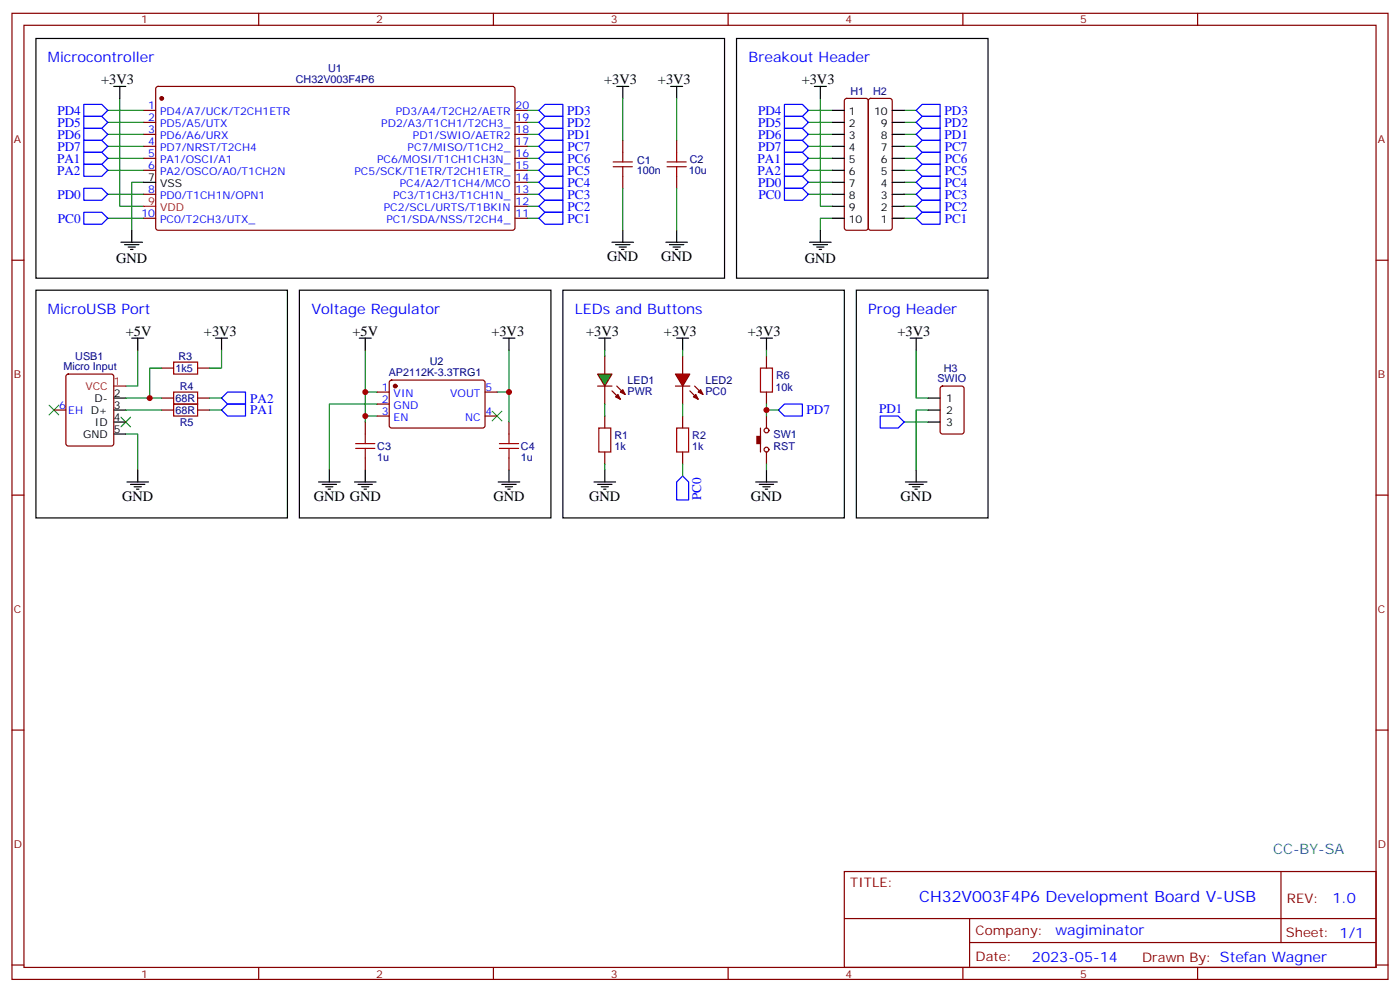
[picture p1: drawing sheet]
<svg xmlns="http://www.w3.org/2000/svg" width="412mm" height="292mm" viewBox="0 0 412 292" stroke-linecap="round" stroke-linejoin="round" font-family="sans-serif">
<g fill="none" stroke="#870000" stroke-width=".35">
<path d="M3.5 3.9h405.4v284.4h-405.4zM7.1 7.4h398.2v277.3h-398.2zM76.2 3.9v3.5M145.3 3.9v3.5M214.5 3.9v3.5M283.6 3.9v3.5M352.8 3.9v3.5M3.5 76.6h3.6M405.3 76.6h3.6M19.6 110.3l.5-.2h12.7l.7 .4v20.1l-.4 .6-13 .1-.6-.5-.1-20zM47.6 117.2h3.6M47.6 108.3h3.6"/>
<path d="M58.2 117.2h3.5M58.2 108.3h3.5M178.2 104.8v5.3M178.2 113.6v5.3M15.9 120.7h3.5M47.6 120.7h3.6M58.2 120.7h3.5M3.5 145.7h3.6M405.3 145.7h3.6M3.5 214.9h3.6M405.3 214.9h3.6M248.7 256.5h156.6v28.2h-156.6z"/>
<path d="M377.3 256.5v20.9M248.7 270.4h156.5M285.6 277.4h119.6M285.6 270.4v14.1M3.5 284h3.6M76.2 284.7v3.6M145.3 284.7v3.6M214.5 284.7v3.6M283.6 284.7v3.6M352.8 284.7v3.6M405.3 284h3.6"/>
</g>
<path d="M10.6 85.4h74.1v67h-74.1zM38.8 99.5h3.5M40.6 99.5v3.5M33.5 117.2h3.5M33.5 127.7h3.5M33.5 124.2h3.5M33.5 120.7h3.5M40.6 138.3v3.6M37.4 141.9h6.3M38.5 142.6h4.2M39.5 143.3h2.1M40.2 144h.7" fill="none" stroke="#000" stroke-width=".35"/>
<path d="M65.3 117.2l1.7-1.8h5.3v3.5h-5.3zM65.3 120.7l1.7-1.8h5.3v3.5h-5.3z" fill="none" stroke="#00f" stroke-width=".35"/>
<path d="M37 117.2h10.6M40.6 103v10.6h-3.6M47.6 108.3h-3.5v8.9M61.7 117.2h3.6M37 127.7h3.6v10.6M37 120.7h10.6M61.7 120.7h3.6" fill="none" stroke="#008700" stroke-width=".35"/>
<path d="M14.5 119.3l2.8 2.8M17.3 119.3l-2.8 2.8M35.6 122.8l2.9 2.8M38.5 122.8l-2.9 2.8" fill="none" stroke="#3c3" stroke-width=".35"/>
<path d="M33.5 113.6h3.5" fill="none" stroke="#f00" stroke-width=".35"/>
<path d="M51.2 115.4h7v3.5h-7zM51.2 118.9h7v3.5h-7zM51.2 106.6h7v3.5h-7z" fill="none" stroke="#a10000" stroke-width=".35"/>
<path d="M176 110.1h4.3l-2.1 3.5z" fill="#0c0" stroke="#870000" stroke-width=".35"/>
<path d="M176 113.6h4.3M180.3 115l2.4 2.5M181.7 113.6l2.4 2.5M199 113.6h4.2M201.1 104.8v5.3M201.1 113.6v5.3M203.2 115l2.5 2.5M204.6 113.6l2.5 2.5" fill="none" stroke="#870000" stroke-width=".35"/>
<g fill="#870000" stroke="#870000" stroke-width=".35">
<path d="M181.3 116.8l.7-.7 .7 1.4z"/>
<path d="M182.7 115.4l.7-.7 .7 1.4z"/>
<path d="M205 116.1l.7 1.4-1.4-.7z"/>
<path d="M205.7 115.4l.7-.7 .7 1.4z"/>
</g>
<path d="M199 110.1h4.2l-2.1 3.5z" fill="#f00" stroke="#870000" stroke-width=".35"/>
<g fill="none" stroke="#000" stroke-width=".35">
<path d="M10.6 11.3h202.8v70.6h-202.8zM217 11.3h74v70.6h-74zM33.5 25.4h3.5M35.3 25.4v3.6M181.7 25.4h3.5M183.4 25.4v3.6M197.6 25.4h3.5M199.3 25.4v3.6M239.9 25.4h3.5M241.7 25.4v3.6M245.2 32.5h3.5M245.2 36h3.5"/>
<path d="M245.2 39.5h3.5M262.8 32.5h3.5M262.8 36h3.5M262.8 39.5h3.5M42.3 53.7h3.6M245.2 53.7h3.5M245.2 43.1h3.5M245.2 46.6h3.5M245.2 50.1h3.5M245.2 57.2h3.5M262.8 53.7h3.5M262.8 43.1h3.5"/>
<path d="M262.8 46.6h3.5M262.8 50.1h3.5M262.8 57.2h3.5M35.6 71.3h6.4M36.7 72h4.2M37.7 72.7h2.2M38.5 73.4h.7M38.8 67.8v3.5M180.3 71.3h6.3M181.3 72h4.3M182.4 72.7h2.1M183.1 73.4h.7"/>
<path d="M183.4 67.8v3.5M196.1 71.3h6.4M197.2 72h4.2M198.3 72.7h2.1M199 73.4h.7M199.3 67.8v3.5M238.5 71.3h6.3M239.5 72h4.3M240.6 72.7h2.1M241.3 73.4h.7M241.7 67.8v3.5M245.2 60.7h3.5"/>
<path d="M245.2 64.2h3.5M262.8 60.7h3.5M262.8 64.2h3.5M63.5 99.5h3.5M65.3 99.5v3.5M88.2 85.4h74.1v67h-74.1zM105.8 99.5h3.6M107.6 99.5v3.5M148.2 99.5h3.5M149.9 99.5v3.5M165.8 85.4h82.9v67h-82.9zM176.4 99.5h3.5"/>
<path d="M178.2 99.5v3.5M199.3 99.5h3.5M201.1 99.5v3.5M224 99.5h3.5M225.8 99.5v3.5M252.2 85.4h38.8v67h-38.8zM268.1 99.5h3.5M269.9 99.5v3.5M273.4 117.2h3.5M97 138.3v3.6M107.6 138.3v3.6M149.9 138.3v3.6"/>
<path d="M178.2 138.3v3.6M225.8 138.3v3.6M269.9 138.3v3.6M273.4 124.2h3.5M273.4 120.7h3.5M93.8 141.9h6.4M94.9 142.6h4.2M96 143.3h2.1M96.7 144h.7M104.4 141.9h6.4M105.5 142.6h4.2M106.5 143.3h2.2"/>
<path d="M107.2 144h.7M146.8 141.9h6.3M147.8 142.6h4.2M148.9 143.3h2.1M149.6 144h.7M175 141.9h6.3M176 142.6h4.3M177.1 143.3h2.1M177.8 144h.7M222.6 141.9h6.4M223.7 142.6h4.2M224.7 143.3h2.1"/>
<path d="M225.4 144h.7M266.7 141.9h6.3M267.8 142.6h4.2M268.8 143.3h2.1M269.5 144h.7"/>
</g>
<g fill="none" stroke="#a10000" stroke-width=".35">
<path d="M180.6 49.1h5.7M180.6 47.7h5.7M183.4 44.8v2.9M183.4 49.1v2.8M196.5 49.1h5.6M196.5 47.7h5.6M199.3 44.8v2.9M199.3 49.1v2.8M224 108.3h3.5v7.1h-3.5zM104.8 132h5.6M104.8 130.6h5.6M107.6 127.7v2.9"/>
<path d="M107.6 132v2.8M147.1 132h5.7M147.1 130.6h5.7M149.9 127.7v2.9M149.9 132v2.8M176.4 126h3.5v7h-3.5zM199.3 126h3.5v7h-3.5z"/>
</g>
<g fill="none" stroke="#870000" stroke-width=".35">
<path d="M42.3 39.5h3.6M42.3 36h3.6M42.3 32.5h3.6M46.1 25.6l.5-.2 104.7 .1 .4 .6-.1 41.2-.6 .5-104.7-.1-.4-.6v-41zM151.7 39.5h3.5M151.7 36h3.5M151.7 32.5h3.5M248.9 29.2l.5-.2h5.7l.5 .2 .2 .5v37.4l-.3 .5-.4 .2h-5.7l-.5-.3-.2-.4v-37.4zM256 29.2l.5-.2h5.6l.5 .2 .2 .5v37.4l-.2 .5-.5 .2h-5.6l-.5-.3-.2-.4v-37.4zM42.3 43.1h3.6M42.3 46.6h3.6M42.3 50.1h3.6"/>
<path d="M42.3 57.2h3.6M151.7 43.1h3.5M151.7 46.6h3.5M151.7 50.1h3.5M151.7 57.2h3.5M151.7 53.7h3.5M183.4 41.3v3.5M183.4 51.9v3.5M199.3 41.3v3.5M199.3 51.9v3.5M42.3 64.2h3.6M151.7 64.2h3.5"/>
<path d="M151.7 60.7h3.5M111.1 115.4h3.6M111.1 118.9h3.6M114.9 112.1l.5-.2h27l.5 .7-.1 12.9-.6 .5-27.1-.1-.4-.6v-12.7zM142.9 115.4h3.5M225.8 104.8v3.5M225.8 115.4v3.5M277.2 113.8l.4-.2h5.7l.6 .5 .1 12.9-.5 .7h-5.9l-.6-.4-.1-13zM107.6 124.2v3.5M107.6 134.8v3.5M111.1 122.4h3.6M142.9 122.4h3.5"/>
<path d="M149.9 124.2v3.5M149.9 134.8v3.5M178.2 122.4v3.6M178.2 133v3.6M201.1 122.4v3.6M201.1 133v3.6M224 126v7M225.8 122.4v3.6M225.8 133v3.6"/>
<circle cx="225.8" cy="126.7" r=".71"/>
<circle cx="225.8" cy="132.3" r=".71"/>
</g>
<g fill="none" stroke="#008700" stroke-width=".35">
<path d="M31.7 39.5h10.6M31.7 36h10.6M31.7 32.5h10.6M35.3 29v31.7h7M155.2 39.5h3.5M155.2 36h3.5M155.2 32.5h3.5M183.4 29v12.3M199.3 29v12.3M238.1 39.5h7.1M238.1 36h7.1M238.1 32.5h7.1"/>
<path d="M241.7 29v31.7h3.5M266.3 39.5h3.6M266.3 36h3.6M266.3 32.5h3.6M31.7 57.2h10.6M31.7 50.1h10.6M31.7 46.6h10.6M31.7 43.1h10.6M42.3 53.7h-3.5v14.1M155.2 57.2h3.5M155.2 53.7h3.5M155.2 50.1h3.5"/>
<path d="M155.2 46.6h3.5M155.2 43.1h3.5M183.4 55.4v12.4M199.3 55.4v12.4M238.1 57.2h7.1M238.1 53.7h7.1M238.1 50.1h7.1M238.1 46.6h7.1M238.1 43.1h7.1M266.3 57.2h3.6M266.3 53.7h3.6M266.3 50.1h3.6"/>
<path d="M266.3 46.6h3.6M266.3 43.1h3.6M31.7 64.2h10.6M155.2 64.2h3.5M155.2 60.7h3.5M245.2 64.2h-3.5v3.6M266.3 64.2h3.6M266.3 60.7h3.6M65.3 103v5.3h-3.6M107.6 103v12.4h3.5M107.6 115.4v8.8M111.1 118.9h-14.1v19.4"/>
<path d="M149.9 103v12.4h-3.5M149.9 115.4v8.8M178.2 103v1.8M178.2 118.9v3.5M201.1 103v1.8M201.1 118.9v3.5M225.8 103v1.8M225.8 118.9v3.5M269.9 103v14.2h3.5M107.6 122.4h3.5M178.2 136.6v1.7M201.1 136.6v3.5"/>
<path d="M225.8 136.6v1.7M225.8 120.7h3.5M266.3 124.2h7.1M273.4 120.7h-3.5v17.6"/>
</g>
<g fill="none" stroke="#00f" stroke-width=".35">
<path d="M24.7 37.8h5.3l1.7 1.7-1.7 1.8h-5.3zM24.7 34.3h5.3l1.7 1.7-1.7 1.8h-5.3zM24.7 30.7h5.3l1.7 1.8-1.7 1.8h-5.3zM158.7 39.5l1.8-1.7h5.3v3.5h-5.3zM158.7 36l1.8-1.7h5.3v3.5h-5.3zM158.7 32.5l1.8-1.8h5.3v3.6h-5.3zM231.1 37.8h5.3l1.7 1.7-1.7 1.8h-5.3zM231.1 34.3h5.3l1.7 1.7-1.7 1.8h-5.3zM231.1 30.7h5.3l1.7 1.8-1.7 1.8h-5.3zM271.6 37.8h5.3v3.5h-5.3l-1.7-1.8zM271.6 34.3h5.3v3.5h-5.3l-1.7-1.8zM271.6 30.7h5.3v3.6h-5.3l-1.7-1.8z"/>
<path d="M24.7 55.4h5.3l1.7 1.8-1.7 1.7h-5.3zM24.7 48.4h5.3l1.7 1.7-1.7 1.8h-5.3zM24.7 44.8h5.3l1.7 1.8-1.7 1.8h-5.3zM24.7 41.3h5.3l1.7 1.8-1.7 1.7h-5.3zM158.7 57.2l1.8-1.8h5.3v3.5h-5.3zM158.7 53.7l1.8-1.8h5.3v3.5h-5.3zM158.7 50.1l1.8-1.7h5.3v3.5h-5.3zM158.7 46.6l1.8-1.8h5.3v3.6h-5.3zM158.7 43.1l1.8-1.8h5.3v3.5h-5.3zM231.1 55.4h5.3l1.7 1.8-1.7 1.7h-5.3zM231.1 51.9h5.3l1.7 1.8-1.7 1.7h-5.3zM231.1 48.4h5.3l1.7 1.7-1.7 1.8h-5.3z"/>
<path d="M231.1 44.8h5.3l1.7 1.8-1.7 1.8h-5.3zM231.1 41.3h5.3l1.7 1.8-1.7 1.7h-5.3zM269.9 57.2l1.7-1.8h5.3v3.5h-5.3zM269.9 50.1l1.7-1.7h5.3v3.5h-5.3zM269.9 43.1l1.7-1.8h5.3v3.5h-5.3zM271.6 58.9h5.3v3.6h-5.3l-1.7-1.8zM271.6 51.9h5.3v3.5h-5.3l-1.7-1.7zM271.6 44.8h5.3v3.6h-5.3l-1.7-1.8zM24.7 62.5h5.3l1.7 1.7-1.7 1.8h-5.3zM158.7 64.2l1.8-1.7h5.3v3.5h-5.3zM158.7 60.7l1.8-1.8h5.3v3.6h-5.3zM269.9 64.2l1.7-1.7h5.3v3.5h-5.3z"/>
<path d="M229.3 120.7l1.8-1.8h5.3v3.5h-5.3zM259.3 122.4h5.3l1.7 1.8-1.7 1.8h-5.3zM201.1 140.1l1.7 1.8v5.2h-3.5v-5.2z"/>
</g>
<g fill="#870000" stroke="#870000" stroke-width=".35">
<path d="M223 128.4h1v2.2h-1z"/>
<circle cx="116.4" cy="113.6" r=".53"/>
<circle cx="47.6" cy="29" r=".53"/>
</g>
<path d="M145 121l2.8 2.9M147.8 121l-2.8 2.9" fill="none" stroke="#3c3" stroke-width=".35"/>
<path d="M42.3 60.7h3.6" fill="none" stroke="#f00" stroke-width=".35"/>
<g fill="#c00">
<circle cx="44.1" cy="117.2" r=".88"/>
<circle cx="107.6" cy="122.4" r=".88"/>
<circle cx="107.6" cy="115.4" r=".88"/>
<circle cx="149.9" cy="115.4" r=".88"/>
<circle cx="225.8" cy="120.7" r=".88"/>
</g>
<text font-size="4.6" fill="#00f" x="270.8" y="265.5">CH32V003F4P6 Development Board V-USB</text>
<g font-size="4.2" fill="#00f">
<text x="14.1" y="18.4">Microcontroller</text>
<text x="220.5" y="18.4">Breakout Header</text>
<text x="14.1" y="92.5">MicroUSB Port</text>
<text x="91.7" y="92.5">Voltage Regulator</text>
<text x="169.3" y="92.5">LEDs and Buttons</text>
<text x="255.8" y="92.5">Prog Header</text>
<text x="392.5" y="265.8">1.0</text>
<text x="310.9" y="275.3">wagiminator</text>
<text x="304" y="283.1">2023-05-14</text>
</g>
<g font-size="4.2">
<text x="29.8" y="24.8">+3V3</text>
<text x="177.9" y="24.8">+3V3</text>
<text x="193.8" y="24.8">+3V3</text>
<text x="236.2" y="24.8">+3V3</text>
<text x="34.2" y="77.4">GND</text>
<text x="178.9" y="76.9">GND</text>
<text x="194.7" y="76.9">GND</text>
<text x="237" y="77.4">GND</text>
<text x="37" y="98.8">+5V</text>
<text x="60.1" y="98.8">+3V3</text>
<text x="103.8" y="98.8">+5V</text>
<text x="144.7" y="98.8">+3V3</text>
<text x="172.7" y="98.8">+3V3</text>
<text x="195.6" y="98.8">+3V3</text>
<text x="220.3" y="98.8">+3V3</text>
<text x="264.4" y="98.8">+3V3</text>
<text x="36" y="147.5">GND</text>
<text x="92.4" y="147.5">GND GND</text>
<text x="145.3" y="147.5">GND</text>
<text x="173.6" y="147.5">GND</text>
<text x="221.2" y="147.5">GND</text>
<text x="265.3" y="147.5">GND</text>
</g>
<text font-size="4.2" fill="#0099b0" x="375" y="251.2">CC-BY-SA</text>
<g font-size="3.9" fill="#00f">
<text x="16.9" y="33.8">PD4</text>
<text x="167.1" y="33.7">PD3</text>
<text x="223.3" y="33.8">PD4</text>
<text x="278.2" y="33.7">PD3</text>
<text x="16.9" y="40.8">PD6</text>
<text x="16.9" y="37.3">PD5</text>
<text x="167.1" y="40.8">PD1</text>
<text x="167.1" y="37.3">PD2</text>
<text x="223.3" y="40.8">PD6</text>
<text x="223.3" y="37.3">PD5</text>
<text x="278.2" y="40.8">PD1</text>
<text x="278.2" y="37.3">PD2</text>
<text x="16.8" y="47.9">PA1</text>
<text x="16.9" y="44.3">PD7</text>
<text x="167.2" y="47.9">PC6</text>
<text x="167.2" y="44.3">PC7</text>
<text x="223.2" y="47.9">PA1</text>
<text x="223.3" y="44.3">PD7</text>
<text x="278.3" y="47.9">PC6</text>
<text x="278.3" y="44.3">PC7</text>
<text x="16.8" y="51.4">PA2</text>
<text x="167.2" y="51.4">PC5</text>
<text x="223.2" y="51.4">PA2</text>
<text x="278.3" y="51.4">PC5</text>
<text x="16.9" y="58.5">PD0</text>
<text x="167.2" y="58.4">PC3</text>
<text x="167.2" y="54.9">PC4</text>
<text x="223.3" y="54.9">PD0</text>
<text x="223.4" y="58.5">PC0</text>
<text x="278.3" y="58.4">PC3</text>
<text x="278.3" y="54.9">PC4</text>
<text x="17.1" y="65.5">PC0</text>
<text x="167.2" y="65.5">PC1</text>
<text x="167.2" y="62">PC2</text>
<text x="278.3" y="65.5">PC1</text>
<text x="278.3" y="62">PC2</text>
<text x="73.7" y="118.5">PA2</text>
<text x="73.7" y="122">PA1</text>
<text x="237.6" y="122">PD7</text>
<text x="258.9" y="121.6">PD1</text>
<text x="206.5" y="147.1" transform="rotate(-90 206.5 147.1)">PC0</text>
</g>
<g font-size="3.9" fill="#800">
<text x="250.5" y="261.1">TITLE:</text>
<text x="379.1" y="265.8">REV:</text>
<text x="287.4" y="275.3">Company:</text>
<text x="378.7" y="275.9">Sheet: 1/1</text>
<text x="287.4" y="283">Date:</text>
<text x="336.4" y="283.1">Drawn By: Stefan Wagner</text>
</g>
<g font-size="3.2" fill="#800">
<text x="41.6" y="6.9">1</text>
<text x="110.8" y="6.9">2</text>
<text x="179.9" y="6.9">3</text>
<text x="249.1" y="6.9">4</text>
<text x="318.2" y="6.9">5</text>
<text x="4.1" y="42">A</text>
<text x="405.9" y="42">A</text>
<text x="4.1" y="111.2">B</text>
<text x="405.9" y="111.2">B</text>
<text x="4.1" y="180.3">C</text>
<text x="405.9" y="180.3">C</text>
<text x="4.1" y="249.4">D</text>
<text x="405.9" y="249.4">D</text>
<text x="41.6" y="287.7">1</text>
<text x="110.8" y="287.7">2</text>
<text x="179.9" y="287.7">3</text>
<text x="249.1" y="287.7">4</text>
<text x="318.2" y="287.7">5</text>
</g>
<g font-size="3.2" fill="#000080">
<text x="96.7" y="21.2">U1</text>
<text x="87.2" y="24.5">CH32V003F4P6</text>
<text x="250.5" y="28">H1</text>
<text x="257.2" y="28">H2</text>
<text x="187.6" y="51.3">100n</text>
<text x="187.7" y="48.1">C1</text>
<text x="202.9" y="51.3">10u</text>
<text x="203.2" y="48.1">C2</text>
<text x="22.2" y="105.8">USB1</text>
<text x="52.6" y="105.9">R3</text>
<text x="126.6" y="107.5">U2</text>
<text x="18.7" y="108.8">Micro Input</text>
<text x="51.7" y="109.4">1k5</text>
<text x="114.5" y="110.6">AP2112K-3.3TRG1</text>
<text x="184.9" y="113">LED1</text>
<text x="207.8" y="113">LED2</text>
<text x="228.6" y="111.6">R6</text>
<text x="276.1" y="112.6">SWIO</text>
<text x="278" y="109.4">H3</text>
<text x="51.7" y="118.3">68R</text>
<text x="52.9" y="114.8">R4</text>
<text x="184.9" y="116.2">PWR</text>
<text x="207.8" y="116.2">PC0</text>
<text x="228.4" y="115.1">10k</text>
<text x="51.7" y="121.8">68R</text>
<text x="52.9" y="125.4">R5</text>
<text x="181" y="129.2">R1</text>
<text x="203.9" y="129.2">R2</text>
<text x="227.9" y="128.9">SW1</text>
<text x="111.1" y="135.6">1u</text>
<text x="111.1" y="132.4">C3</text>
<text x="153.5" y="135.6">1u</text>
<text x="153.5" y="132.4">C4</text>
<text x="181" y="132.4">1k</text>
<text x="203.9" y="132.4">1k</text>
<text x="227.8" y="132.4">RST</text>
</g>
<g font-size="3.2" fill="#00f">
<text x="43.7" y="32.1">1</text>
<text x="43.7" y="35.7">2</text>
<text x="47.2" y="33.9">PD4/A7/UCK/T2CH1ETR</text>
<text x="116.6" y="33.9">PD3/A4/T2CH2/AETR</text>
<text x="151.9" y="35.7">19</text>
<text x="151.9" y="32.1">20</text>
<text x="43.7" y="39.2">3</text>
<text x="47.2" y="37.4">PD5/A5/UTX</text>
<text x="47.2" y="41">PD6/A6/URX</text>
<text x="112.3" y="37.4">PD2/A3/T1CH1/T2CH3_</text>
<text x="121.6" y="41">PD1/SWIO/AETR2</text>
<text x="151.9" y="39.2">18</text>
<text x="43.7" y="42.7">4</text>
<text x="43.7" y="46.2">5</text>
<text x="47.2" y="44.5">PD7/NRST/T2CH4</text>
<text x="120.1" y="44.5">PC7/MISO/T1CH2_</text>
<text x="151.9" y="46.2">16</text>
<text x="151.9" y="42.7">17</text>
<text x="43.7" y="49.8">6</text>
<text x="47.2" y="48">PA1/OSCI/A1</text>
<text x="47.2" y="51.5">PA2/OSCO/A0/T1CH2N</text>
<text x="104.4" y="51.5">PC5/SCK/T1ETR/T2CH1ETR_</text>
<text x="111.1" y="48">PC6/MOSI/T1CH1CH3N_</text>
<text x="151.9" y="53.3">14</text>
<text x="151.9" y="49.8">15</text>
<text x="43.7" y="56.8">8</text>
<text x="47.2" y="58.6">PD0/T1CH1N/OPN1</text>
<text x="115.8" y="58.6">PC3/T1CH3/T1CH1N_</text>
<text x="117.8" y="55.1">PC4/A2/T1CH4/MCO</text>
<text x="151.9" y="56.8">13</text>
<text x="41.7" y="63.9">10</text>
<text x="47.2" y="65.7">PC0/T2CH3/UTX_</text>
<text x="113.1" y="62.1">PC2/SCL/URTS/T1BKIN</text>
<text x="113.8" y="65.7">PC1/SDA/NSS/T2CH4_</text>
<text x="151.9" y="63.9">11</text>
<text x="151.9" y="60.4">12</text>
<text x="112.5" y="115">1</text>
<text x="112.5" y="118.6">2</text>
<text x="116" y="116.8">VIN</text>
<text x="132.6" y="116.8">VOUT</text>
<text x="143.1" y="115">5</text>
<text x="17.4" y="120.3">6</text>
<text x="20.1" y="121.7">EH D+</text>
<text x="112.5" y="122.1">3</text>
<text x="116" y="120.3">GND</text>
<text x="116" y="123.9">EN</text>
<text x="137" y="123.9">NC</text>
<text x="143.1" y="122.1">4</text>
</g>
<g font-size="3.2">
<text x="250" y="33.9">1</text>
<text x="257.5" y="33.9">10</text>
<text x="250" y="37.4">2</text>
<text x="250" y="41">3</text>
<text x="259.5" y="41">8</text>
<text x="259.5" y="37.4">9</text>
<text x="250" y="44.5">4</text>
<text x="259.5" y="44.5">7</text>
<text x="43.7" y="53.3">7</text>
<text x="250" y="48">5</text>
<text x="250" y="51.5">6</text>
<text x="259.5" y="51.5">5</text>
<text x="259.5" y="48">6</text>
<text x="47.2" y="55.1">VSS</text>
<text x="250" y="55.1">7</text>
<text x="250" y="58.6">8</text>
<text x="259.5" y="58.6">3</text>
<text x="259.5" y="55.1">4</text>
<text x="250" y="62.1">9</text>
<text x="250" y="65.7">10</text>
<text x="259.5" y="65.7">1</text>
<text x="259.5" y="62.1">2</text>
<text x="27.9" y="118.2">D-</text>
<text x="33.5" y="116.8">2</text>
<text x="278.7" y="118.2">1</text>
<text x="28" y="125.3">ID</text>
<text x="33.5" y="123.9">4</text>
<text x="33.5" y="120.3">3</text>
<text x="278.7" y="125.3">3</text>
<text x="278.7" y="121.7">2</text>
<text x="24.5" y="128.8">GND</text>
<text x="33.5" y="127.4">5</text>
</g>
<g font-size="3.2" fill="#f00">
<text x="43.7" y="60.4">9</text>
<text x="47.2" y="62.1">VDD</text>
<text x="33.5" y="113.3">1</text>
<text x="25.1" y="114.7">VCC</text>
</g>
</svg>
